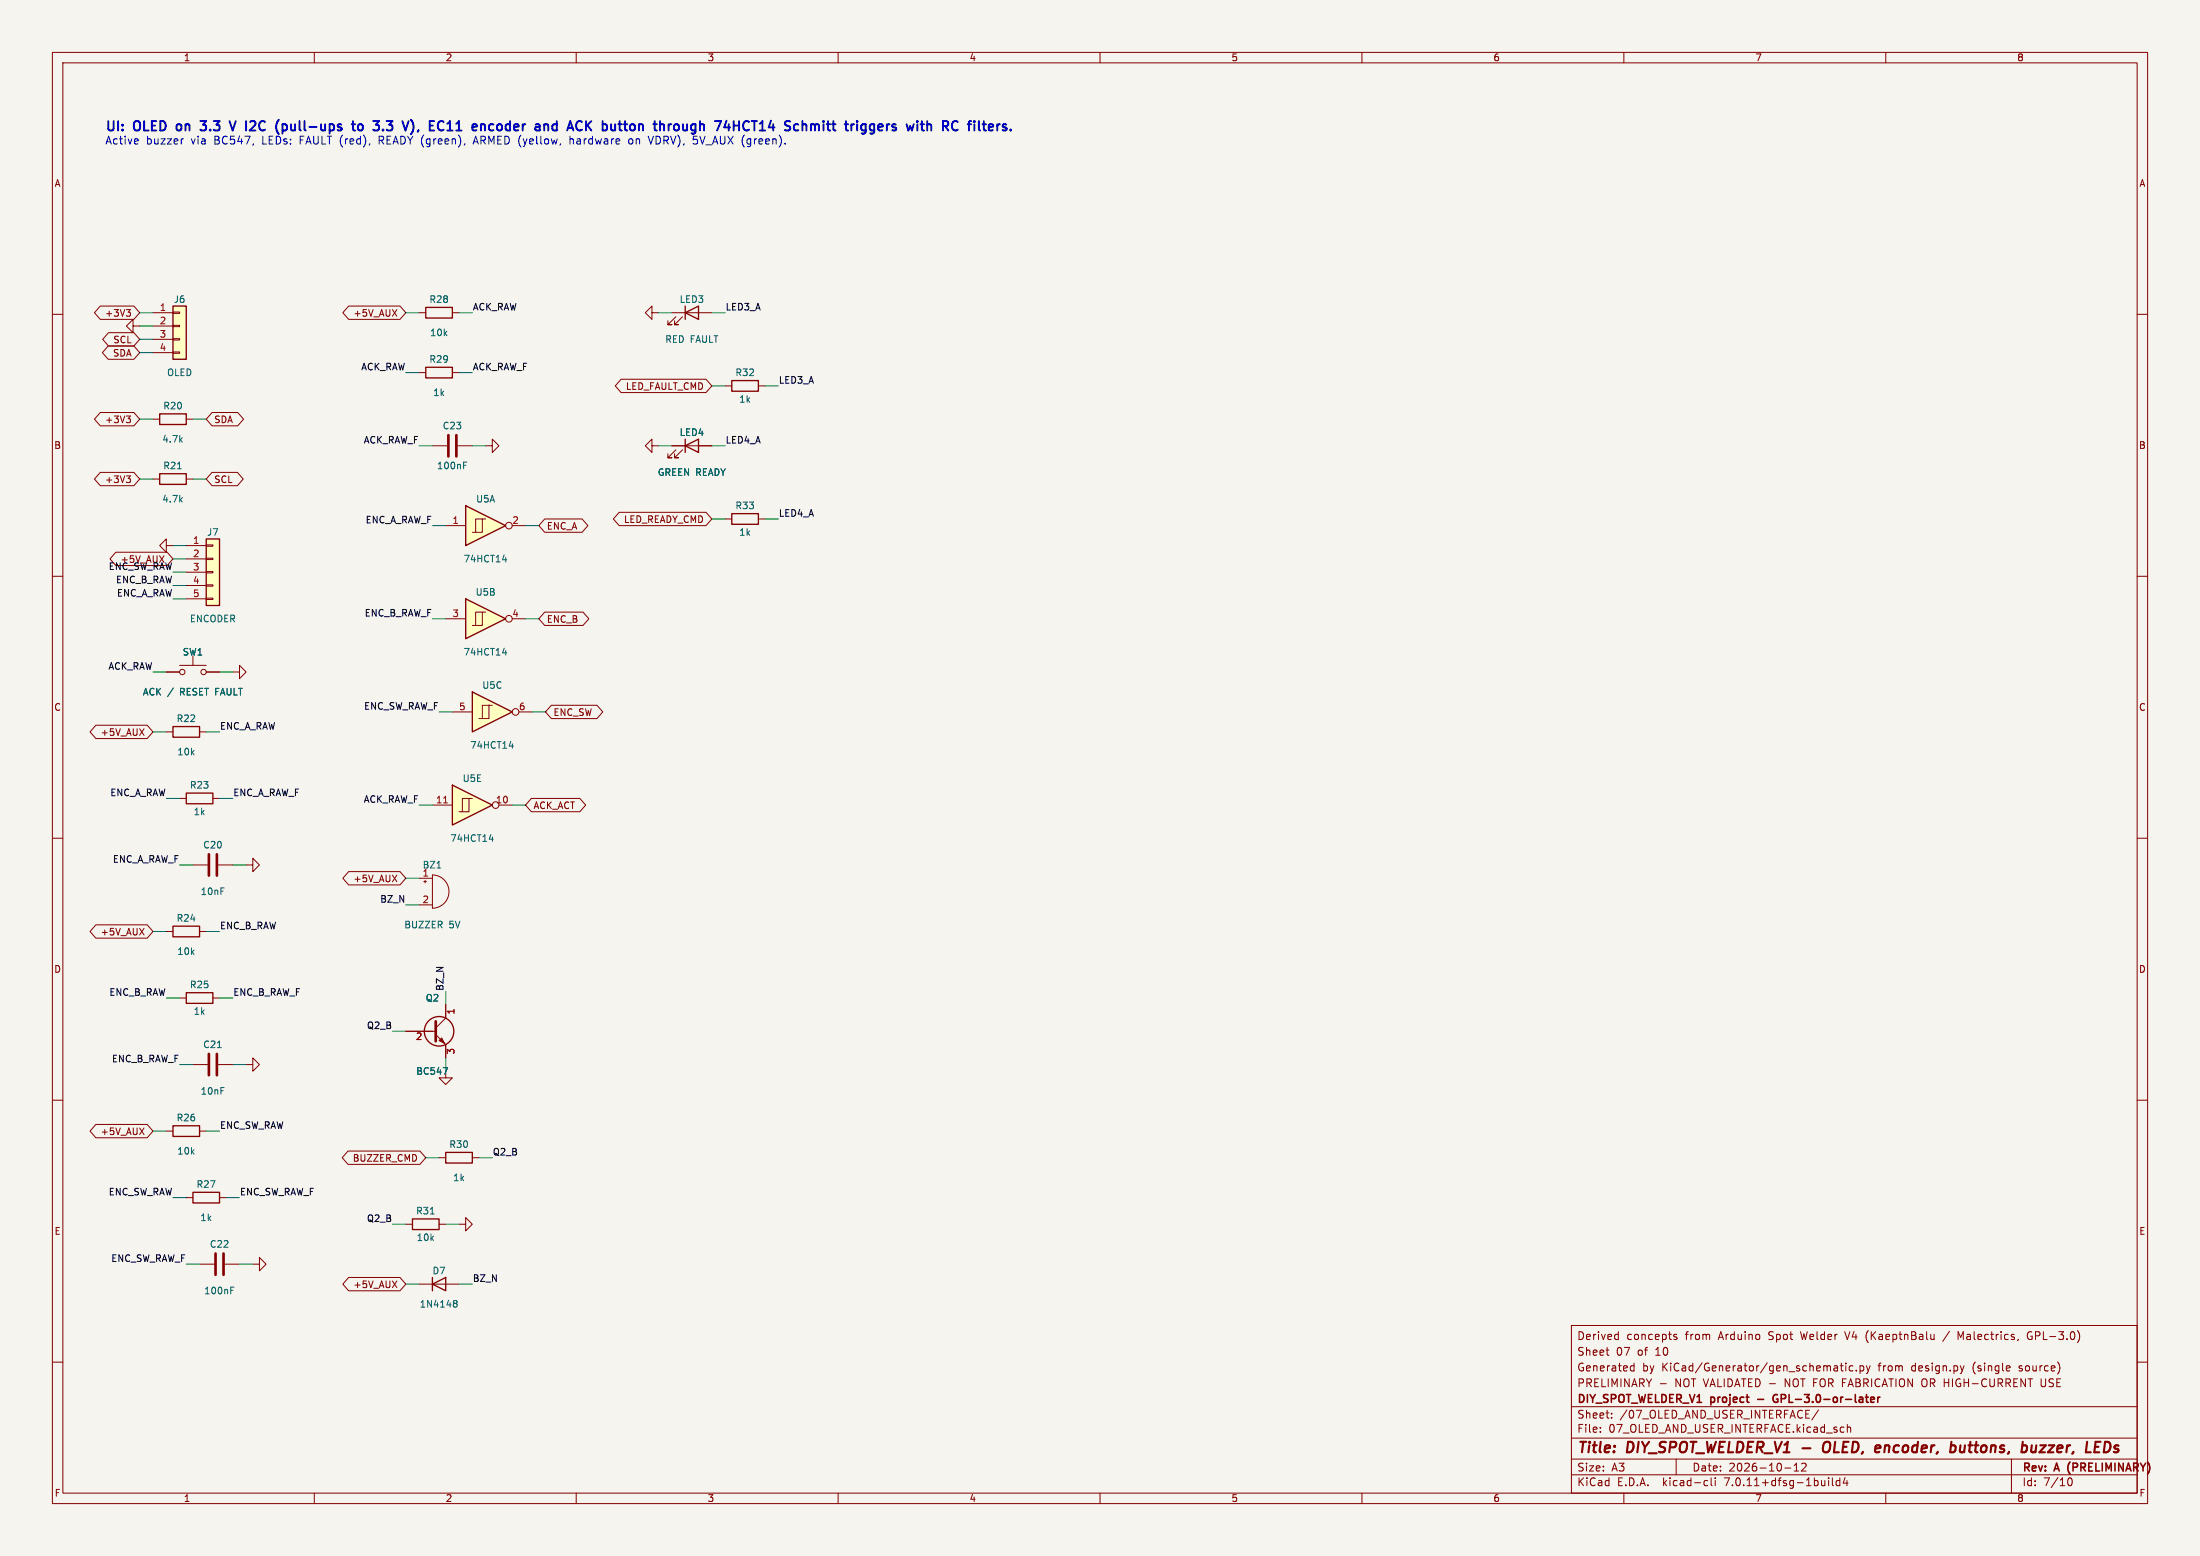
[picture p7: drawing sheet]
<svg xmlns="http://www.w3.org/2000/svg" width="420mm" height="297mm" viewBox="0 0 420 297" stroke-linecap="round" stroke-linejoin="round" font-family="sans-serif">
<path d="M0 0h420v297h-420z" fill="#f5f4ef" stroke="#f5f4ef" stroke-width=".19"/>
<g fill="none" stroke="#840000" stroke-width=".19">
<path d="M10 10h400v277h-400zM12 12h396v273h-396zM60 10v2M110 10v2M160 10v2M210 10v2M260 10v2M310 10v2M360 10v2M10 60h2M29.2 59.7h3.8M33 59.6h1.3v.2h-1.3z"/>
<path d="M80 59.7h1.3M86.4 59.7h1.2M124.5 59.7v-1.3l-1.3 1.3 1.3 1.3v-1.3h1.2M408 60h2M29.2 62.2h3.8M29.2 64.8h3.8M29.2 67.3h3.8M33 67.2h1.3v.2h-1.3zM33 64.6h1.3v.3h-1.3zM33 62.1h1.3v.3h-1.3zM82.5 85.1h2.8M87.4 85.1h2.8"/>
<path d="M92.7 85.1h1.3v-1.3l1.2 1.3-1.2 1.3v-1.3M124.5 85.1v-1.3l-1.3 1.3 1.3 1.3v-1.3h1.2M128.3 85.1h7.6M129 85.9l-1.5 1.5h.8h-.8v-.8M130.3 85.9l-1.5 1.5h.7h-.7v-.8M138.4 99.1h1.3M144.8 99.1h1.2M10 110h2M35.6 104.1h3.8M35.6 106.7h3.8M35.6 109.2h3.8M35.6 111.8h3.8"/>
<path d="M35.6 114.3h3.8M39.4 114.2h1.2v.2h-1.2zM39.4 111.6h1.2v.3h-1.2zM39.4 109.1h1.2v.2h-1.2zM39.4 106.6h1.2v.2h-1.2zM39.4 104h1.2v.3h-1.2zM408 110h2M31.7 128.3h2.6M34.3 127h5.1M36.8 125.2v1.8M39.4 128.3h2.5M44.4 128.3h1.3v-1.3l1.3 1.3-1.3 1.2v-1.2"/>
<path d="M10 160h2M408 160h2M31.7 177.8h1.3M38.1 177.8h1.3M80 167.6h2.5M80 172.7h2.5M80.9 168.3h.5M81.2 168v.5M82.5 167a3.2 3.2 0 0 1 3.2 3.2 3.2 3.2 0 0 1-3.2 3.2zM34.3 190.5h1.3M40.6 190.5h1.3M77.5 196.9h5.7"/>
<path d="M83.2 197.5l1.9 1.9v2.5M85.1 191.8v2.5l-1.9 1.9M10 210h2M31.7 215.9h1.3M36.8 203.2h2.8M38.1 215.9h1.3M41.7 203.2h2.7M47 203.2h1.3v-1.3l1.2 1.3-1.2 1.3v-1.3M85.1 204.5v1.2h1.3l-1.3 1.3-1.3-1.3h1.3M408 210h2M35.6 228.6h1.2M41.9 228.6h1.3"/>
<path d="M77.5 233.7h1.2M83.8 233.7h1.3M83.8 221h1.3M87.6 233.7h1.3v-1.3l1.3 1.3-1.3 1.2v-1.2M90.2 221h1.2M10 260h2M38.1 241.3h2.8M42.9 241.3h2.8M48.3 241.3h1.2v-1.3l1.3 1.3-1.3 1.3v-1.3M80 245.1h7.6M300 253h108v32h-108zM306.6 257.7h.6"/>
<path d="M307 258.7h.2M308.5 254.7l.4 .1M308.9 254.2v1.5M308.9 255.6l-.4 .1M319.5 255l.7 .4-.3 .3-.4-.1M320.1 254.8l-.4-.1-.2 .2M352.2 254.2l.5 1.5M369.2 255.5l-.4 .2M369.2 254.7v1M372.2 254.1l-1.3 1.9M374.3 255.3l-.5-1.1v1.5M385.3 255.6l-.1 .2"/>
<path d="M387.7 254.2a.75 .75 0 0 0-.7 .7 .75 .75 0 0 0 .7 .8M408 260h2M300 278.5h108M300 274.5h108M300 268.5h108M305.5 273.2v.2M305.5 272.5v.1M307.7 270.5v.2M307.7 269.8v.1M311.4 261.6h.5M311.4 260.8h.5M311.9 260.2v1.5"/>
<path d="M316.9 264.1h1.2M320 278.5v3M342.5 279.7l.4-.4v1.5M343.9 279.4l.6-.1 .2 .1 .1 .3-.9 1.1h.9M347.2 269.1l-1.3 1.9M351.3 260.7h.6M351.5 260.2v1.3l.4 .2M352.4 260.2v.1M352.4 260.7v1M352.7 271.9v1.5M352.7 272.5l.2-.1 .3 .1 .1 .9M353.7 260.8l-.4-.1-.3 .3 .2 .6h.5"/>
<path d="M354.4 261.5v.2M355.1 260.8l.4-.1 .3 .3-.1 .6h-.6M355.1 260.7v1.5M356.3 260.7l.4 1M356.7 261.7l-.4 .5M357 260.7l-.3 1M374.9 260.7l-.3 1M384 278.5v6.5M389.7 263.2v1.2l.2 .3h.3M60 285v2M110 285v2M160 285v2"/>
<path d="M210 285v2M260 285v2M300 281.5h108M310 285v2M325.6 282.6l.4 .1M326 283.5l-.4 .1M326.7 282.1v1.3l.2 .2M327.4 282.1v.1M327.4 282.6v1M340.7 280.2h1.2M342.5 280.8h.9M349.1 282.1v.1"/>
<path d="M349.1 282.6v1M349.8 282.1v1.3l.2 .2M351.2 282.7l-.4-.1-.3 .3 .2 .6h.5M351.2 282.1v1.5M352.2 282l-.3 1.1h.9M352.6 282.6v1M360 285v2M394.8 282.4l-.1 .3M395.5 282.4l.1 .6-.2 .5h-.5l-.2-.5"/>
<circle cx="34.8" cy="128.3" r=".51"/>
<circle cx="38.9" cy="128.3" r=".51"/>
</g>
<path d="M349 275.2a.77 .77 0 0 0-.9 .7l-.1 .6 .2 .6a.72 .72 0 0 0 1-.2M372.6 275.9h.4l.4 .4-.1 .5-.4 .4M374.3 275.9l-.1 1.2h.7M387.9 275.9l-.1 1.2a.57 .57 0 0 0 .8-.1M388.7 275.9l-.1 1.3M399.8 277.2h1M399.9 276.2h.7M400.1 275.2h.9M402.3 275.2h-.4l-.3 2 .8-.1" fill="none" stroke="#840000" stroke-width=".4"/>
<path d="M339.1 267h.3M339.2 266.2a.75 .75 0 0 0-.7 .7 .75 .75 0 0 0 .6 .8l.2-.1M356.1 266.7h.6M356.3 266.2v1.3l.4 .2M357.1 267.2l.7-.2v-.2l-.5-.1-.2 .2 .1 .7h.6M358.5 266.7v1M358.9 266.7l-.3 .1-.1 .2" fill="none" stroke="#840000" stroke-width=".3"/>
<g fill="#ffffc2" stroke="#ffffc2" stroke-width=".19">
<path d="M33 58.4h2.6v10.2h-2.6z"/>
<path d="M39.4 102.9h2.5v12.7h-2.5z"/>
</g>
<g fill="none" stroke="#840000" stroke-width=".25">
<path d="M33 58.4h2.6v10.2h-2.6zM81.3 58.7h5.1v2h-5.1zM130.8 85.1l2.5-1.3v2.6zM130.8 83.8v2.6M139.7 98h5.1v2.1h-5.1zM39.4 102.9h2.5v12.7h-2.5zM33 176.8h5.1v2h-5.1zM35.6 189.5h5v2h-5zM33 214.9h5.1v2h-5.1zM85.1 220h5.1v2h-5.1zM36.8 227.6h5.1v2h-5.1zM78.7 232.7h5.1v2h-5.1z"/>
<path d="M82.5 245.1l2.6-1.3v2.6zM82.5 243.8v2.6"/>
<circle cx="83.8" cy="196.8" r="2.82"/>
</g>
<path d="M85.6 83.1v4M87.1 83.1v4M83.2 194.9v3.9M39.9 201.2v4M41.4 201.2v4M41.1 239.3v4M42.7 239.3v4" fill="none" stroke="#840000" stroke-width=".51"/>
<g fill="none" stroke="#006464" stroke-width=".19">
<path d="M88.5 88.8h.4M88.5 88.2h.6M33.1 131.3l-1.1 1.7M83.4 165.7h.8M41.5 200h.7M84.6 203.8h.9l-.6 1.2M82.2 231.7h.7M44.1 246.3h.4M44.1 245.7h.6M86.7 248.7l.1 .1M86.7 248.3l.3-.1 .2 .2 .1 .1-.3 .3M86.8 248.8h.2"/>
<path d="M86.8 248.8h-.1M87 248.8l.3 .2-.1 .4-.2 .1-.3-.1"/>
</g>
<path d="M83.8 198.6l.5-.5 .5 1z" fill="#840000" stroke="#840000" stroke-width=".19"/>
<path d="M86.4 149.9l7.6 3.8-7.6 3.8z" fill="#ffffc2"/>
<path d="M86.4 149.9l7.6 3.8-7.6 3.8z" fill="none" stroke="#840000" stroke-width=".25"/>
<g fill="none" stroke="#840000" stroke-width=".19">
<path d="M82.5 153.7h3.9M89.5 152.4h-1.2v2.5M90.2 152.4h-.7v2.5h-1.9M95.2 153.7h2.6"/>
<circle cx="94.6" cy="153.7" r=".63"/>
</g>
<path d="M84.7 153.3h.7" fill="none" stroke="#a90000" stroke-width=".19"/>
<path d="M94 159.8v.8M93.4 160.2h.8" fill="none" stroke="#006464" stroke-width=".19"/>
<path d="M90.2 132.1l7.6 3.8-7.6 3.8z" fill="#ffffc2"/>
<path d="M130.8 59.7l2.5-1.3v2.6zM130.8 58.4v2.6M139.7 72.6h5.1v2.1h-5.1zM33 138.7h5.1v2h-5.1zM90.2 132.1l7.6 3.8-7.6 3.8zM35.6 151.4h5v2h-5z" fill="none" stroke="#840000" stroke-width=".25"/>
<g fill="none" stroke="#840000" stroke-width=".19">
<path d="M128.3 59.7h7.6M25.4 62.2v-1.2l-1.3 1.2 1.3 1.3v-1.3h1.3M129 60.5l-1.5 1.5h.8h-.8v-.8M130.3 60.5l-1.5 1.5h.7h-.7v-.8M138.4 73.7h1.3M144.8 73.7h1.2M31.7 104.1v-1.2l-1.2 1.2 1.2 1.3v-1.3h1.3M31.7 139.7h1.3M38.1 139.7h1.3M86.4 135.9h3.8M93.3 134.6h-1.2v2.6M94 134.6h-.7v2.6h-1.9"/>
<path d="M99.1 135.9h2.5M34.3 152.4h1.3M40.6 152.4h1.3M36.8 165.1h2.8M41.7 165.1h2.7M47 165.1h1.3v-1.3l1.2 1.3-1.2 1.3v-1.3"/>
<circle cx="98.4" cy="135.9" r=".63"/>
</g>
<path d="M97.2 142.4h.8M97.8 142v.8" fill="none" stroke="#006464" stroke-width=".19"/>
<path d="M39.9 163.1v4M41.4 163.1v4" fill="none" stroke="#840000" stroke-width=".51"/>
<path d="M88.9 114.3l7.6 3.8-7.6 3.8z" fill="#ffffc2"/>
<path d="M30.5 79h5.1v2h-5.1zM30.5 90.4h5.1v2.1h-5.1zM88.9 114.3l7.6 3.8-7.6 3.8z" fill="none" stroke="#840000" stroke-width=".25"/>
<g fill="none" stroke="#840000" stroke-width=".19">
<path d="M29.2 80h1.3M29.2 91.4h1.3M35.6 80h1.2M35.6 91.4h1.2M85.1 118.1h3.8M92.1 116.8h-1.3v2.6M92.7 116.8h-.6v2.6h-1.9M97.8 118.1h2.5"/>
<circle cx="97.2" cy="118.1" r=".63"/>
</g>
<path d="M33.9 89.5h.7M95.9 124.6h.8M96.6 124.2v.8" fill="none" stroke="#006464" stroke-width=".19"/>
<path d="M88.9 96.5l7.6 3.8-7.6 3.8z" fill="#ffffc2"/>
<path d="M81.3 70.1h5.1v2h-5.1zM88.9 96.5l7.6 3.8-7.6 3.8z" fill="none" stroke="#840000" stroke-width=".25"/>
<g fill="none" stroke="#840000" stroke-width=".19">
<path d="M19.1 58.4h6.5l1.1 1.3-1.1 1.3h-6.5l-1.1-1.3zM24.1 59.1h.8l-.4 .5M24.7 59.6l.2 .2v.3l-.2 .3M66.6 58.4h9.8l1.1 1.3-1.1 1.3h-9.8l-1.2-1.3zM19.1 78.7h6.5l1.1 1.3-1.1 1.3h-6.5l-1.1-1.3zM20.7 66h4.9l1.1 1.3-1.1 1.3h-4.9l-1.2-1.3zM20.7 63.5h4.9l1.1 1.3-1.1 1.2h-4.9l-1.1-1.2zM24.1 79.4h.8l-.4 .5M24.7 79.9l.2 .2v.3l-.2 .3M40.5 78.7h4.9l1.1 1.3-1.1 1.3h-4.9l-1.1-1.3zM80 71.1h1.3M86.4 71.1h1.2"/>
<path d="M118.6 72.4h16.2l1.1 1.3-1.1 1.2h-16.2l-1.1-1.2zM19.1 90.2h6.5l1.1 1.2-1.1 1.3h-6.5l-1.1-1.3zM24.1 90.8h.8l-.4 .5M24.7 91.3l.2 .3v.3l-.2 .2M40.5 90.2h4.8l1.1 1.2-1.1 1.3h-4.8l-1.1-1.3zM92.1 99.1h-1.3v2.5M92.7 99.1h-.6v2.5h-1.9M104 99.1h7.1l1.1 1.2-1.1 1.3h-7.1l-1.1-1.3zM118.2 97.8h16.6l1.1 1.3-1.1 1.2h-16.6l-1.1-1.2zM128.3 85.1h2.5M133.3 85.1h2.6M22.1 105.4h9.8l1.1 1.3-1.1 1.3h-9.8l-1.1-1.3z"/>
<path d="M85.1 100.3h3.8M97.8 100.3h2.5M104 116.8h7.3l1.1 1.3-1.1 1.3h-7.3l-1.1-1.3zM18.3 138.4h9.8l1.1 1.3-1.1 1.3h-9.8l-1.1-1.3zM31.7 128.3h2.6M39.4 128.3h2.5M105.3 134.6h8.7l1.1 1.3-1.1 1.3h-8.7l-1.2-1.3zM101.4 152.4h9.3l1.1 1.3-1.1 1.2h-9.3l-1.1-1.2zM18.3 176.5h9.8l1.1 1.3-1.1 1.3h-9.8l-1.1-1.3zM66.6 166.4h9.8l1.1 1.2-1.1 1.3h-9.8l-1.2-1.3zM77.5 196.9h5M85.1 191.8v2.5"/>
<path d="M85.1 199.4v2.5M18.3 214.6h9.8l1.1 1.3-1.1 1.3h-9.8l-1.1-1.3zM66.4 219.7h13.8l1.1 1.3-1.1 1.3h-13.8l-1.1-1.3zM66.6 243.8h9.8l1.1 1.3-1.1 1.3h-9.8l-1.2-1.3z"/>
<circle cx="97.2" cy="100.3" r=".63"/>
</g>
<path d="M95.9 106.8h.8M96.6 106.4v.9M33.1 131.3l-1.1 1.7M84.6 203.8h.9l-.6 1.2" fill="none" stroke="#006464" stroke-width=".19"/>
<path d="M26.3 26.6l.1 .3-.7 .1M35 26.5l-.3 .1M72.4 26v1.5M72.4 26.8h.6M90.5 27.1h.7M90.8 26l-.5 1.5M108.8 26.6l.2-.1 .4 .1 .1 .9M108.8 26v1.5M120.1 26.6l.2-.1 .4 .1 .1 .6-.1 .2-.4 .1-.2-.1zM124.7 26l-.5 1.5M133.1 26.7v.7" fill="none" stroke="#0000c2" stroke-width=".19"/>
<g fill="none" stroke="#0000c2" stroke-width=".36">
<path d="M33.8 23.9v.8M38.2 23.1h1.2l-.6 .7 .4 .1M38.3 24.8h.9M43.8 23.1l.6 1.8 .6-1.8M54.4 23.7l.4 .4v.5l-.4 .3M55.6 23.7v1.1M67.1 23.7h.7M67.6 24.9h.2M68.4 23.9l.3-.2 .4 .1 .2 .3v.5a.49 .49 0 0 1-.5 .3 .49 .49 0 0 1-.5-.3zM73.8 23.1h1.1l-.6 .7M74.8 24v.7M82 24h.6"/>
<path d="M82.9 23.1h-.9v1.8h.9M87.1 24.9h1M87.1 23.6l.5-.5v1.8M95.2 23.7l.6 .2v.7a.48 .48 0 0 1-.6 .3M96.9 23.7l-.4 .4v.5l.4 .3M108.3 24.9l.6-1.8 .6 1.8M108.4 24.4h.9M115.2 23.7h.4l.3 .4-.1 .6-.6 .2M133.6 23.1v1.8M134.3 23.8l-.4-.1-.3 .2M145 24.9h1.1M145.2 23.5l.4-.4v1.8"/>
<path d="M158.8 23.7h.7M159.1 23.1v1.6l.1 .1 .3 .1M184.7 23.7h.7M185.4 23.1l-.3 .1-.1 .2v1.5M191.9 24.3l.3 .3-.3 .3M191.9 23.7l.2 .1M193 24.7v.2"/>
</g>
<g fill="none" stroke="#009600" stroke-width=".19">
<path d="M26.7 59.7h2.5M77.5 59.7h2.5M87.6 59.7h2.6M125.7 59.7h2.6M135.9 59.7h2.5M26.7 62.2h2.5M26.7 67.3h2.5M26.7 64.8h2.5M77.5 71.1h2.5M87.6 71.1h2.6M135.9 73.7h2.5M146 73.7h2.6"/>
<path d="M26.7 91.4h2.5M26.7 80h2.5M36.8 91.4h2.6M36.8 80h2.6M80 85.1h2.5M90.2 85.1h2.5M125.7 85.1h2.6M135.9 99.1h2.5M135.9 85.1h2.5M146 99.1h2.6M33 104.1h2.6M33 109.2h2.6"/>
<path d="M33 111.8h2.6M33 106.7h2.6M33 114.3h2.6M82.5 100.3h2.6M82.5 118.1h2.6M100.3 100.3h2.6M100.3 118.1h2.6M29.2 139.7h2.5M29.2 128.3h2.5M39.4 139.7h2.5M41.9 128.3h2.5M83.8 135.9h2.6"/>
<path d="M101.6 135.9h2.5M31.7 152.4h2.6M41.9 152.4h2.5M80 153.7h2.5M97.8 153.7h2.5M29.2 177.8h2.5M34.3 165.1h2.5M39.4 177.8h2.5M44.4 165.1h2.6M77.5 167.6h2.5M77.5 172.7h2.5M31.7 190.5h2.6"/>
<path d="M41.9 190.5h2.5M74.9 196.9h2.6M85.1 189.2v2.6M29.2 215.9h2.5M34.3 203.2h2.5M39.4 215.9h2.5M44.4 203.2h2.6M85.1 201.9v2.6M33 228.6h2.6M43.2 228.6h2.5M74.9 233.7h2.6M81.3 221h2.5"/>
<path d="M85.1 233.7h2.5M91.4 221h2.6M35.6 241.3h2.5M45.7 241.3h2.6M77.5 245.1h2.5M87.6 245.1h2.6"/>
</g>
<g font-size="2.8" fill="#840000">
<text x="301" y="277.9">Title:</text>
<text x="310.6" y="277.9">DIY_SPOT_WELDER_V1 -</text>
<text x="349.7" y="277.9">OLED,</text>
<text x="360.5" y="277.9">encoder,</text>
<text x="375.6" y="277.9">buttons,</text>
<text x="390" y="277.9">buzzer,</text>
<text x="403.1" y="277.9">LEDs</text>
</g>
<g font-size="2.5" fill="#0000c2">
<text x="20" y="25.2">UI:</text>
<text x="25.7" y="25.2">OLED</text>
<text x="34.6" y="25.2">on</text>
<text x="39.9" y="25.2">3.3</text>
<text x="46.3" y="25.2">V</text>
<text x="49.9" y="25.2">I2C</text>
<text x="56.4" y="25.2">(pull-ups</text>
<text x="71.8" y="25.2">to</text>
<text x="76.5" y="25.2">3.3</text>
<text x="82.9" y="25.2">V),</text>
<text x="88.6" y="25.2">EC11</text>
<text x="97.5" y="25.2">encoder</text>
<text x="110.2" y="25.2">and</text>
<text x="117.2" y="25.2">ACK</text>
<text x="124.5" y="25.2">button</text>
<text x="135.1" y="25.2">through</text>
<text x="147.5" y="25.2">74HCT14</text>
<text x="161.5" y="25.2">Schmitt</text>
<text x="173.8" y="25.2">triggers</text>
<text x="186.3" y="25.2">with</text>
</g>
<g font-size="2.1" fill="#0000c2">
<text x="20" y="27.7">Active</text>
<text x="27.9" y="27.7">buzzer</text>
<text x="36.5" y="27.7">via</text>
<text x="41" y="27.7">BC547,</text>
<text x="50.3" y="27.7">LEDs:</text>
<text x="57.6" y="27.7">FAULT (red),</text>
<text x="73" y="27.7">READY (green),</text>
<text x="91.5" y="27.7">ARMED (yellow,</text>
<text x="110.1" y="27.7">hardware</text>
<text x="121.5" y="27.7">on</text>
<text x="125.5" y="27.7">VDRV),</text>
<text x="134.1" y="27.7">5V_AUX (green).</text>
</g>
<g font-size="2.1" fill="#840000">
<text x="301" y="256">Derived</text>
<text x="310.5" y="256">concepts</text>
<text x="321.8" y="256">from</text>
<text x="328.2" y="256">Arduino</text>
<text x="337.9" y="256">Spot</text>
<text x="344.2" y="256">Welder</text>
<text x="352.9" y="256">V4 (KaeptnBalu</text>
<text x="374.8" y="256">Malectrics,</text>
<text x="388.2" y="256">GPL-3.0)</text>
<text x="301" y="262">Generated</text>
<text x="301" y="259">Sheet</text>
<text x="308.5" y="259">07</text>
<text x="312.7" y="259">of</text>
<text x="313.5" y="262">by</text>
<text x="316.2" y="259">10</text>
<text x="317.3" y="262">KiCad/Generator/gen_schematic.py</text>
<text x="358.7" y="262">from</text>
<text x="365.2" y="262">design.py</text>
<text x="377" y="262">(single</text>
<text x="386" y="262">source)</text>
<text x="301" y="268.2">DIY_SPOT_WELDER_V1 project</text>
<text x="301" y="265">PRELIMINARY</text>
<text x="319.8" y="265">NOT VALIDATED -</text>
<text x="336.2" y="268.2">-</text>
<text x="339.8" y="268.2">GPL-3.0-or-later</text>
<text x="341.1" y="265">NOT FOR FABRICATION OR HIGH-CURRENT</text>
<text x="390.8" y="265">USE</text>
<text x="301" y="273.7">File:</text>
<text x="301" y="271">Sheet:</text>
<text x="307.1" y="273.7">07_OLED_AND_USER_INTERFACE.kicad_sch</text>
<text x="309.2" y="271">/07_OLED_AND_USER_INTERFACE/</text>
<text x="301" y="281.1">Size:</text>
<text x="307.6" y="281.1">A3</text>
<text x="323" y="281.1">Date:</text>
<text x="330" y="281.1">2026-10-12</text>
<text x="386" y="281.3">Rev:</text>
<text x="392.4" y="281.3">A</text>
<text x="395.4" y="281.3">(PRELIMINARY)</text>
<text x="301" y="283.9">KiCad</text>
<text x="308.7" y="283.9">E.D.A.</text>
<text x="317.6" y="283.9">kicad-cli</text>
<text x="329.5" y="283.9">7.0.11+dfsg-1build4</text>
<text x="386" y="283.9">Id:</text>
<text x="390.1" y="283.9">7/10</text>
</g>
<g font-size="1.8" fill="#840000">
<text x="35" y="11.9">1</text>
<text x="85" y="11.9">2</text>
<text x="135" y="11.9">3</text>
<text x="185" y="11.9">4</text>
<text x="235" y="11.9">5</text>
<text x="285" y="11.9">6</text>
<text x="335" y="11.9">7</text>
<text x="385" y="11.9">8</text>
<text x="10.3" y="35.9">A</text>
<text x="408.3" y="35.9">A</text>
<text x="20" y="60.6">+3V3</text>
<text x="21.5" y="65.7">SCL</text>
<text x="67.4" y="60.6">+5V_AUX</text>
<text x="21.5" y="68.3">SDA</text>
<text x="119.4" y="74.6">LED_FAULT_CMD</text>
<text x="20" y="81">+3V3</text>
<text x="40.8" y="81">SDA</text>
<text x="10.3" y="85.9">B</text>
<text x="408.2" y="85.9">B</text>
<text x="20" y="92.4">+3V3</text>
<text x="40.8" y="92.4">SCL</text>
<text x="104.3" y="101.3">ENC_A</text>
<text x="119" y="100">LED_READY_CMD</text>
<text x="104.3" y="119.1">ENC_B</text>
<text x="10.3" y="135.9">C</text>
<text x="105.6" y="136.8">ENC_SW</text>
<text x="408.2" y="135.9">C</text>
<text x="19.1" y="140.7">+5V_AUX</text>
<text x="101.8" y="154.6">ACK_ACT</text>
<text x="67.4" y="168.6">+5V_AUX</text>
<text x="19.1" y="178.8">+5V_AUX</text>
<text x="10.3" y="185.9">D</text>
<text x="408.2" y="185.9">D</text>
<text x="19.1" y="216.9">+5V_AUX</text>
<text x="67.3" y="221.9">BUZZER_CMD</text>
<text x="10.3" y="235.9">E</text>
<text x="408.3" y="235.9">E</text>
<text x="67.4" y="246.1">+5V_AUX</text>
<text x="10.3" y="285.9">F</text>
<text x="35" y="286.9">1</text>
<text x="85" y="286.9">2</text>
<text x="135" y="286.9">3</text>
<text x="185" y="286.9">4</text>
<text x="235" y="286.9">5</text>
<text x="285" y="286.9">6</text>
<text x="335" y="286.9">7</text>
<text x="385" y="286.9">8</text>
<text x="408.3" y="285.9">F</text>
</g>
<g font-size="1.8" fill="#a90000">
<text x="30.4" y="59.4">1</text>
<text x="30.4" y="62">2</text>
<text x="30.4" y="64.5">3</text>
<text x="30.4" y="67.1">4</text>
<text x="86.3" y="100.1">1</text>
<text x="97.7" y="100.1">2</text>
<text x="36.8" y="103.9">1</text>
<text x="36.8" y="106.4">2</text>
<text x="36.8" y="109">3</text>
<text x="36.8" y="111.5">4</text>
<text x="36.8" y="114">5</text>
<text x="86.3" y="117.9">3</text>
<text x="97.7" y="117.9">4</text>
<text x="87.6" y="135.6">5</text>
<text x="99" y="135.6">6</text>
<text x="83.1" y="153.4">11</text>
<text x="94.6" y="153.4">10</text>
<text x="80.6" y="172.5">2</text>
<text x="87.1" y="193.7" transform="rotate(-90 87.1 193.7)">1</text>
<text x="79.3" y="198.8">2</text>
<text x="87.1" y="201.4" transform="rotate(-90 87.1 201.4)">3</text>
</g>
<g font-size="1.8" fill="#006464">
<text x="33.1" y="58">J6</text>
<text x="81.9" y="58">R28</text>
<text x="129.6" y="58">LED3</text>
<text x="82" y="64.4">10k</text>
<text x="126.9" y="65.6">RED FAULT</text>
<text x="31.8" y="72">OLED</text>
<text x="81.9" y="69.4">R29</text>
<text x="140.3" y="72">R32</text>
<text x="82.6" y="75.8">1k</text>
<text x="141" y="77.1">1k</text>
<text x="31.1" y="78.3">R20</text>
<text x="84.4" y="82.1">C23</text>
<text x="129.6" y="83.4">LED4</text>
<text x="30.9" y="84.7">4.7k</text>
<text x="31.1" y="89.8">R21</text>
<text x="83.3" y="89.8">100nF</text>
<text x="125.5" y="91">GREEN READY</text>
<text x="30.9" y="96.1">4.7k</text>
<text x="90.8" y="96.1">U5A</text>
<text x="140.3" y="97.4">R33</text>
<text x="39.4" y="102.5">J7</text>
<text x="88.4" y="107.5">74HCT14</text>
<text x="141" y="102.5">1k</text>
<text x="90.7" y="113.9">U5B</text>
<text x="36.2" y="119">ENCODER</text>
<text x="34.8" y="125.3">SW1</text>
<text x="88.4" y="125.3">74HCT14</text>
<text x="92" y="131.7">U5C</text>
<text x="27.2" y="132.9">ACK</text>
<text x="34.5" y="132.9">RESET FAULT</text>
<text x="33.6" y="138">R22</text>
<text x="89.7" y="143.1">74HCT14</text>
<text x="33.7" y="144.4">10k</text>
<text x="88.2" y="149.5">U5E</text>
<text x="36.2" y="150.7">R23</text>
<text x="36.9" y="155.8">1k</text>
<text x="85.9" y="160.9">74HCT14</text>
<text x="38.7" y="162.2">C20</text>
<text x="80.6" y="167.4">1</text>
<text x="80.6" y="166">BZ1</text>
<text x="38.2" y="171">10nF</text>
<text x="33.6" y="176.1">R24</text>
<text x="77.1" y="177.4">BUZZER</text>
<text x="85.7" y="177.4">5V</text>
<text x="33.7" y="182.5">10k</text>
<text x="36.2" y="188.8">R25</text>
<text x="81.2" y="191.4">Q2</text>
<text x="36.9" y="193.9">1k</text>
<text x="38.7" y="200.3">C21</text>
<text x="38.2" y="209.1">10nF</text>
<text x="79.4" y="205.3">BC547</text>
<text x="33.6" y="214.2">R26</text>
<text x="33.7" y="220.6">10k</text>
<text x="85.7" y="219.3">R30</text>
<text x="37.4" y="226.9">R27</text>
<text x="86.4" y="225.7">1k</text>
<text x="38.1" y="233.3">1k</text>
<text x="79.3" y="232">R31</text>
<text x="40" y="238.4">C22</text>
<text x="79.5" y="237.1">10k</text>
<text x="82.5" y="243.4">D7</text>
<text x="38.9" y="247.2">100nF</text>
<text x="80" y="249.8">1N4148</text>
</g>
<g font-size="1.8" fill="#0f0f0f">
<text x="90.2" y="59.3">ACK_RAW</text>
<text x="138.4" y="59.3">LED3_A</text>
<text x="68.9" y="70.8">ACK_RAW</text>
<text x="90.2" y="70.8">ACK_RAW_F</text>
<text x="148.6" y="73.3">LED3_A</text>
<text x="69.3" y="84.7">ACK_RAW_F</text>
<text x="138.4" y="84.7">LED4_A</text>
<text x="69.7" y="100">ENC_A_RAW_F</text>
<text x="148.6" y="98.7">LED4_A</text>
<text x="22.9" y="107.6">+5V_AUX</text>
<text x="20.7" y="108.9">ENC_SW_RAW</text>
<text x="22.1" y="111.4">ENC_B_RAW</text>
<text x="22.2" y="114">ENC_A_RAW</text>
<text x="69.5" y="117.8">ENC_B_RAW_F</text>
<text x="20.6" y="127.9">ACK_RAW</text>
<text x="69.4" y="135.5">ENC_SW_RAW_F</text>
<text x="41.9" y="139.4">ENC_A_RAW</text>
<text x="21" y="152.1">ENC_A_RAW</text>
<text x="44.4" y="152.1">ENC_A_RAW_F</text>
<text x="69.3" y="153.3">ACK_RAW_F</text>
<text x="21.4" y="164.8">ENC_A_RAW_F</text>
<text x="72.5" y="172.4">BZ_N</text>
<text x="41.9" y="177.5">ENC_B_RAW</text>
<text x="20.8" y="190.2">ENC_B_RAW</text>
<text x="44.4" y="190.2">ENC_B_RAW_F</text>
<text x="84.7" y="189.2" transform="rotate(-90 84.7 189.2)">BZ_N</text>
<text x="69.9" y="196.5">Q2_B</text>
<text x="21.3" y="202.9">ENC_B_RAW_F</text>
<text x="41.9" y="215.6">ENC_SW_RAW</text>
<text x="94" y="220.6">Q2_B</text>
<text x="20.7" y="228.3">ENC_SW_RAW</text>
<text x="45.7" y="228.3">ENC_SW_RAW_F</text>
<text x="69.9" y="233.3">Q2_B</text>
<text x="21.1" y="241">ENC_SW_RAW_F</text>
<text x="90.2" y="244.8">BZ_N</text>
</g>
</svg>
